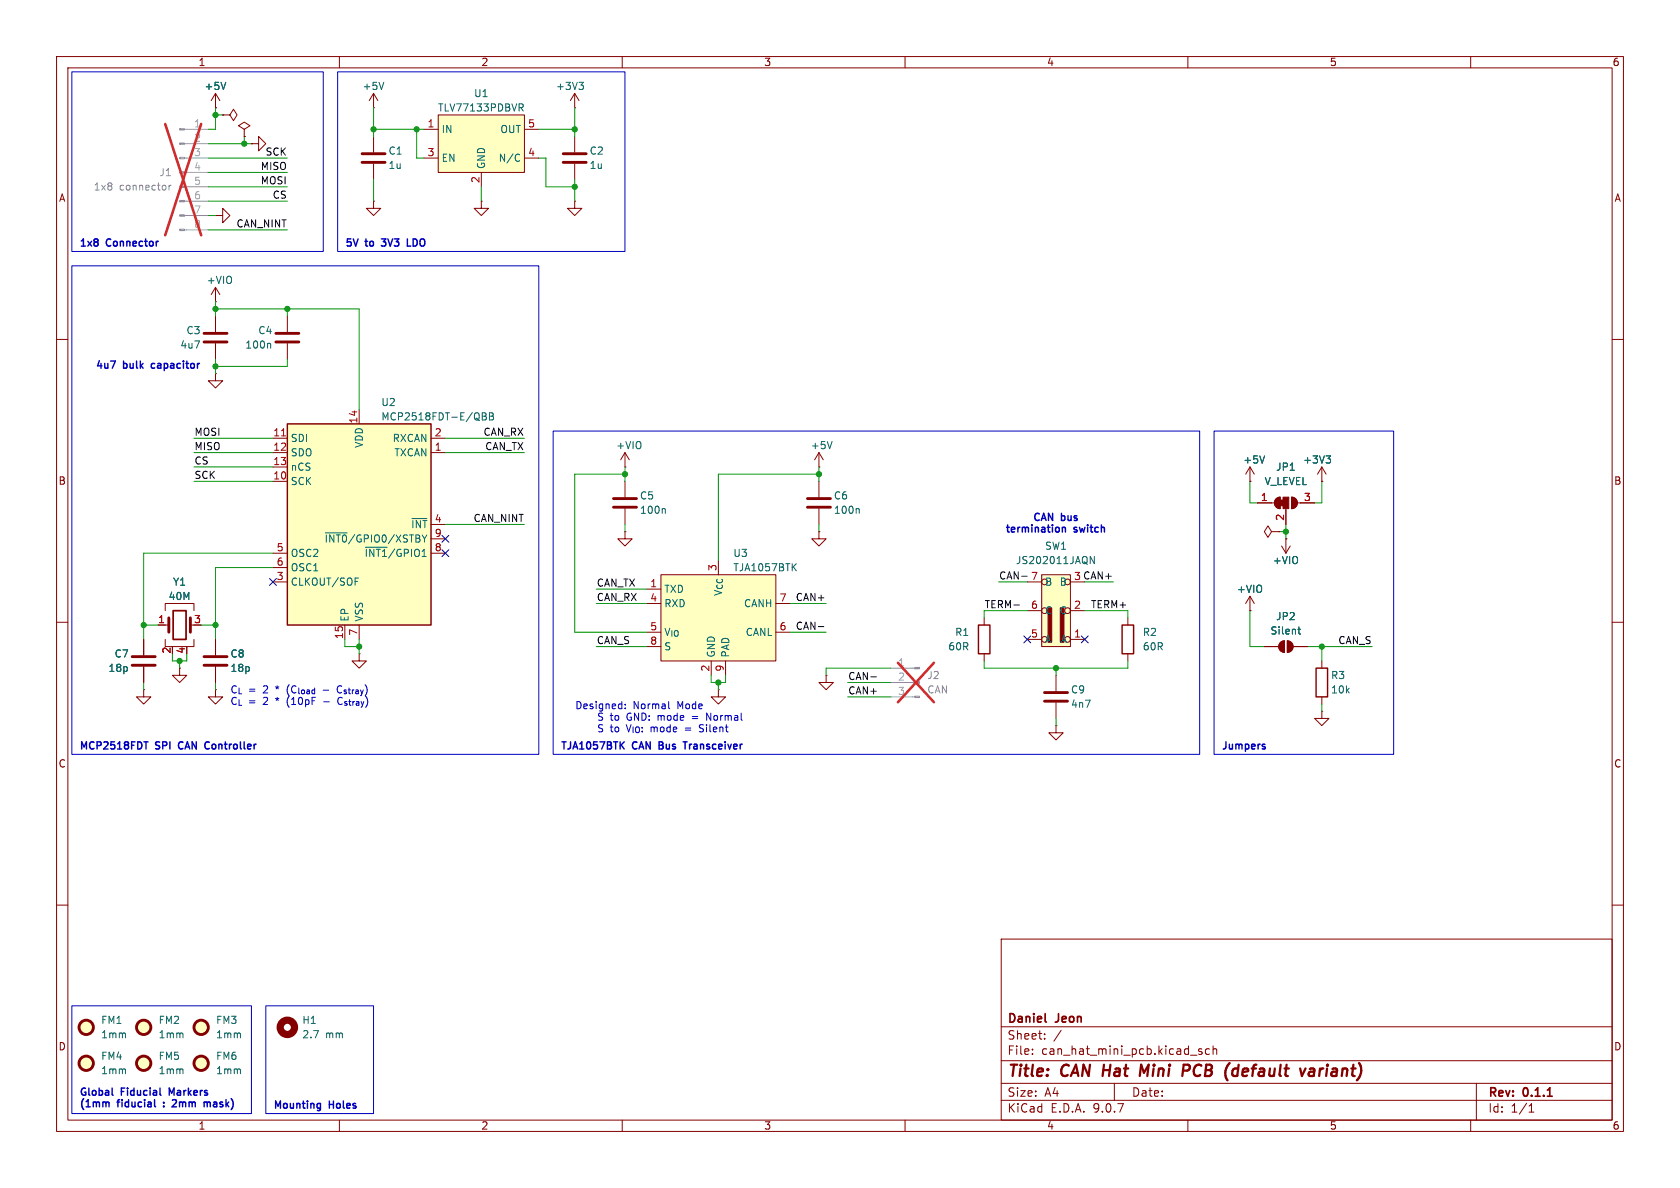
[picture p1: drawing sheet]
<svg xmlns="http://www.w3.org/2000/svg" width="297mm" height="210mm" viewBox="0 0 297 210" stroke-linecap="round" stroke-linejoin="round" font-family="sans-serif">
<g fill="none" stroke="#840000" stroke-width=".18">
<path d="M10 10h277v190h-277zM12 12h273v186h-273zM60 10v2M110 10v2M160 10v2M210 10v2M260 10v2M10 60h2M285 60h2M10 110h2M25.4 113v2.8M25.4 117.9v2.8"/>
<path d="M31.7 118.1v1.3h1.3l-1.3 1.3-1.2-1.3h1.2M31.7 118.1h.1M38.1 113v2.8M38.1 117.9v2.8M63.5 115.6v1.2h1.3l-1.3 1.3-1.3-1.3h1.3M63.5 115.6h.1M285 110h2M25.4 121.9v1.3h1.3l-1.3 1.3-1.3-1.3h1.3M25.4 121.9h.1M38.1 121.9v1.3h1.3l-1.3 1.3-1.3-1.3h1.3M38.1 121.9h.1M10 160h2"/>
<path d="M177 166h108v32h-108zM285 160h2M60 198v2M110 198v2M160 198v2M177 194.5h108M177 191.5h108M177 187.5h108M177 181.5h108M182.5 186.3v.1M182.5 185.5v.1M184.7 183.6v.1"/>
<path d="M184.7 182.8v.1M187.6 182.1l-1.3 2M197 191.5v3M210 198v2M210.5 186.5h1.1M212.5 185.5l-.4-.1-.2 .2 .1 .2 .5 .2v.3h-.6M213.8 185.5l-.4-.1-.3 .3v.4l.1 .2h.6M214.5 185.5l.2-.1 .3 .1 .1 .9M214.5 184.9v1.5M260 198v2M261 191.5v6.5M270.3 196.6h.9"/>
<path d="M270.3 195.5l.4-.4v1.5"/>
</g>
<path d="M184.8 180.6l.2 .1M273.6 193.8h.8" fill="none" stroke="#840000" stroke-width=".3"/>
<path d="M203.1 188.2l-.9 1.4-.5-1.4-.2 2M209.3 188.2l.9 .1a.58 .58 0 0 1-.3 1M218.3 188.9l.6 .1M218.7 190.1l-.5 .1M219 188.2l-.3 2M231.6 189l.2-.1 .5 .1v1.2M232.4 189.4h-.7a.4 .4 0 0 0-.4 .4 .4 .4 0 0 0 .3 .4l.7-.1M233.4 188.9l-.2 1.3" fill="none" stroke="#840000" stroke-width=".4"/>
<g fill="#ffffc2" stroke="#ffffc2" stroke-width=".18">
<circle cx="15.2" cy="181.6" r="1.27"/>
<circle cx="35.6" cy="181.6" r="1.27"/>
<circle cx="35.6" cy="188" r="1.27"/>
<circle cx="25.4" cy="181.6" r="1.27"/>
</g>
<g fill="none" stroke="#840000" stroke-width=".51">
<path d="M23.4 116.1h4M23.4 117.6h4M36.1 116.1h4M36.1 117.6h4"/>
<circle cx="15.2" cy="181.6" r="1.27"/>
<circle cx="25.4" cy="181.6" r="1.27"/>
<circle cx="35.6" cy="188" r="1.27"/>
<circle cx="35.6" cy="181.6" r="1.27"/>
</g>
<path d="M116.8 101.6h20.4v15.2h-20.4z" fill="#ffffc2"/>
<path d="M114.3 104.1h2.5M114.3 106.7h2.5M114.3 111.8h2.5M114.3 114.3h2.5M116.8 101.6h20.4v15.2h-20.4zM125.7 116.8v2.6M128.3 116.8v2.6M137.2 106.7h2.5M137.2 111.8h2.5" fill="none" stroke="#840000" stroke-width=".18"/>
<path d="M140.8 99.6l-.7 .8M140.2 100.2l.6 .7" fill="none" stroke="#006464" stroke-width=".18"/>
<circle cx="15.2" cy="188" r="1.27" fill="#ffffc2" stroke="#ffffc2" stroke-width=".18"/>
<circle cx="15.2" cy="188" r="1.27" fill="none" stroke="#840000" stroke-width=".51"/>
<circle cx="50.8" cy="181.6" r="1.27" fill="none" stroke="#840000" stroke-width="1.3"/>
<path d="M50.8 74.9h25.4v35.6h-25.4z" fill="#ffffc2"/>
<path d="M50.8 74.9h25.4v35.6h-25.4z" fill="none" stroke="#840000" stroke-width=".25"/>
<g fill="none" stroke="#840000" stroke-width=".18">
<path d="M101.6 19.1h.1M101.6 16.5v2.6M101.6 16.5l-.8 1.3M101.6 16.5l.8 1.3M101.6 24.1v2.8M101.6 29v2.8M48.3 77.5h2.5M63.5 72.4v2.5M76.2 77.5h2.5M48.3 97.8h2.5M48.3 80h2.5M48.3 82.6h2.5"/>
<path d="M48.3 85.1h2.5M76.2 95.3h2.5M76.2 97.8h2.5M76.2 80h2.5M76.2 92.7h2.5M27.9 110.5h1.9M29.2 108v-1.3h5.1v1.3M29.2 113v1.3h5.1v-1.3M33.7 110.5h.6M48.3 100.3h2.5M48.3 102.9h2.5M61 110.5v2.5"/>
<path d="M63.5 110.5v2.5"/>
</g>
<path d="M102.3 14.5h.8l-.4 .5M102.9 15l.2 .3v.3l-.2 .2M85.3 73h.4l.2 .2-.2 .4 .2 .1 .1 .3-.3 .2h-.4zM85.3 73.6h.4M86.5 73h.5l.2 .2-.2 .4 .2 .1 .1 .3-.3 .2h-.5zM86.5 73.6h.5M57.5 94.2h3.9M64.6 96.7h3.8M72.8 91.7h2.7M62.8 102.8h.4M62.8 102.2h.6" fill="none" stroke="#006464" stroke-width=".18"/>
<path d="M49.8 77.1h.7" fill="none" stroke="#a90000" stroke-width=".18"/>
<path d="M99.6 27.2h4M99.6 28.7h4M29.8 109.2v2.6M33.7 109.2v2.6" fill="none" stroke="#840000" stroke-width=".51"/>
<path d="M30.6 108h2.3v5h-2.3z" fill="none" stroke="#840000" stroke-width=".3"/>
<path d="M77.5 20.3h15.2v10.2h-15.2z" fill="#ffffc2"/>
<g fill="none" stroke="#840000" stroke-width=".18">
<path d="M66 19.1h.1M66 16.5v2.6M66 16.5l-.7 1.3M66 16.5l.8 1.3M66 35.6v1.2h1.3l-1.3 1.3-1.2-1.3h1.2M66 35.6h.1M66 24.1v2.8M66 29v2.8M74.9 22.9h2.6M74.9 27.9h2.6M77.5 20.3h15.2v10.2h-15.2zM85.1 35.6v1.2h1.3l-1.3 1.3-1.3-1.3h1.3"/>
<path d="M85.1 35.6h.1M85.1 30.5v2.5M92.7 22.9h2.5M92.7 27.9h2.5M101.6 35.6v1.2h1.3l-1.3 1.3-1.3-1.3h1.3M101.6 35.6h.1M233.7 125.7v1.3h1.2l-1.2 1.3-1.3-1.3h1.3M233.7 125.7h.1"/>
</g>
<path d="M67.9 14.5l-.5 1.3M91.8 18.4h.5l.2 .2-.1 .4h-.6M92.1 19l.4 .6M91.6 27.2l.3 .2M91.9 28.4l-.3 .1" fill="none" stroke="#006464" stroke-width=".18"/>
<path d="M64 27.2h4.1M64 28.7h4.1" fill="none" stroke="#840000" stroke-width=".51"/>
<path d="M184.1 101.6h5.1v12.7h-5.1z" fill="#ffffc2"/>
<g fill="none" stroke="#840000" stroke-width=".18">
<path d="M38.1 19.1h.1M38.1 16.5v2.6M38.1 16.5l-.8 1.3M38.1 16.5l.8 1.3M38.1 38.1h1.3v-1.3l1.2 1.3-1.2 1.3v-1.3M38.1 38.1h.1M39.4 20.3h1.2l.7-1 .6 1-.6 1-.7-1M39.4 20.3h.1M43.2 22.9l1-.7-1-.6-1 .6 1 .7v1.2M43.2 24.1h.1M44.4 25.4h1.3v-1.3l1.3 1.3-1.3 1.3v-1.3M44.4 25.4h.1"/>
<path d="M38.1 53.3h.1M38.1 50.8v2.5M38.1 55.9v2.8M38.1 50.8l-.8 1.3M38.1 50.8l.8 1.3M50.8 55.9v2.8M38.1 66v1.3h-1.3l1.3 1.3 1.3-1.3h-1.3M38.1 66h.1M38.1 60.7v2.8M50.8 60.7v2.8M110.5 82.6h.1M110.5 94v1.3h1.3l-1.3 1.2-1.3-1.2h1.3"/>
<path d="M110.5 94h.1M110.5 80l-.8 1.3M110.5 80l.8 1.3M110.5 80v2.6M110.5 85.1v2.8M110.5 89.9v2.8M144.8 82.6h.1M144.8 94v1.3h1.2l-1.2 1.2-1.3-1.2h1.3M144.8 94h.1M144.8 80l-.8 1.3M144.8 80l.7 1.3M144.8 80v2.6"/>
<path d="M144.8 85.1v2.8M144.8 89.9v2.8M221 85.1h.1M221 82.6l-.8 1.2M221 82.6l.7 1.2M221 82.6v2.5M222.2 88.9h3.1M224.8 94l-.6-1-.7 1 .7 1 .6-1h1.3M225.6 88.2l.7-.3v2a1.02 1.02 0 0 1-.9-.6 1.02 1.02 0 0 1 .2-1.1zM226.1 94h.1M226.6 96.5l.7 1.3M227.3 95.3h.1"/>
<path d="M227.3 89.9v2.8M227.3 95.3v2.5M228.1 96.5l-.8 1.3M228.3 87.9a1.02 1.02 0 0 1 1.1 1 1.02 1.02 0 0 1-1.1 1zM229.4 88.9h3M233.7 85.1h.1M233.7 82.6v2.5M233.7 82.6l-.8 1.2M233.7 82.6l.7 1.2M25.4 113v2.8M25.4 117.9v2.8M27.9 110.5h1.3"/>
<path d="M38.1 113v2.8M38.1 117.9v2.8M146 119.4v1.3h1.3l-1.3 1.2-1.2-1.2h1.2M146 119.4h.1M174 109.2v1.3M174 115.6v1.2M181.6 113h2.5M181.6 108h2.5M181.6 102.9h2.5M184.1 101.6h5.1v12.7h-5.1zM186.7 119.4v2.8M189.2 113h2.6"/>
<path d="M189.2 108h2.6M189.2 102.9h2.6M199.4 109.2v1.3M199.4 115.6v1.2M221 108h.1M221 105.4v2.6M221 105.4l-.8 1.3M221 105.4l.7 1.3M223.5 114.3h2.6M226.4 113.6l.7-.3v2a1.02 1.02 0 0 1-1-.6 1.02 1.02 0 0 1 .3-1.1zM227.6 113.3a1.02 1.02 0 0 1 1 1 1.02 1.02 0 0 1-1 1zM228.6 114.3h2.5"/>
<path d="M233.7 116.8v1.3M127 121.9v1.3h1.3l-1.3 1.3-1.3-1.3h1.3M127 121.9h.1M186.7 128.3v1.2h1.3l-1.3 1.3-1.3-1.3h1.3M186.7 128.3h.1M186.7 124.2v2.8M233.7 123.2v1.3"/>
<circle cx="184.7" cy="102.9" r=".51"/>
<circle cx="188.7" cy="113" r=".51"/>
<circle cx="188.7" cy="102.9" r=".51"/>
<circle cx="188.7" cy="108" r=".51"/>
</g>
<g fill="#840000" stroke="#840000" stroke-width=".18">
<path d="M187.5 107.4h.6v6.1h-.6z"/>
<path d="M185.3 107.4h.6v6.1h-.6z"/>
<path d="M226.3 88.4h.5v1h-.5z"/>
<path d="M225.6 88.2l.7-.3v2a1.02 1.02 0 0 1-.9-.6 1.02 1.02 0 0 1 .2-1.1z"/>
<path d="M226.8 87.9h1v2h-1z"/>
<path d="M228.3 87.9a1.02 1.02 0 0 1 1.1 1 1.02 1.02 0 0 1-1.1 1z"/>
<path d="M226.4 113.6l.7-.3v2a1.02 1.02 0 0 1-1-.6 1.02 1.02 0 0 1 .3-1.1z"/>
<path d="M227.6 113.3a1.02 1.02 0 0 1 1 1 1.02 1.02 0 0 1-1 1z"/>
</g>
<path d="M39.9 14.5l-.4 1.3M47.7 60.7l.1 .2v.6M147.1 78l-.4 1.3M117.4 89.9l.2 .2v.6M151.7 89.9l.2 .2v.6M193.5 98.4v1.2l-.8-1.2v1.2M223.6 80.6l-.5 1.3M234.4 80.6h.8l-.4 .5M235 81.1l.2 .2v.3l-.2 .3M229.4 111.2h.5M229.6 110.8v1.1l.3 .2" fill="none" stroke="#006464" stroke-width=".18"/>
<g fill="#9c9b98" stroke="#9c9b98" stroke-width=".18">
<path d="M161.7 118h.9v.2h-.9z"/>
<path d="M161.7 120.5h.9v.3h-.9z"/>
<path d="M161.7 123.1h.9v.2h-.9z"/>
<path d="M31.7 22.7h.9v.3h-.9z"/>
<path d="M31.7 25.3h.9v.2h-.9z"/>
<path d="M31.7 27.8h.9v.3h-.9z"/>
<path d="M31.7 30.4h.9v.2h-.9z"/>
<path d="M31.7 32.9h.9v.2h-.9z"/>
<path d="M31.7 35.4h.9v.3h-.9z"/>
<path d="M31.7 38h.9v.2h-.9z"/>
<path d="M31.7 40.5h.9v.3h-.9z"/>
</g>
<path d="M32.6 22.9h4.2M32.6 25.4h4.2M32.6 27.9h4.2M32.6 30.5h4.2M32.6 33h4.2M32.6 35.6h4.2M32.6 38.1h4.2M32.6 40.6h4.2M157.5 118.1h4.2M157.5 120.7h4.2M157.5 123.2h4.2" fill="none" stroke="#9c9b98" stroke-width=".18"/>
<path d="M29.2 21.9l6.4 19.7M35.6 21.9l-6.4 19.7M158.7 117.2l6.4 6.9M165.1 117.2l-6.4 6.9" fill="none" stroke="#e12e31" stroke-width=".46"/>
<path d="M173 110.5h2v5.1h-2zM198.4 110.5h2v5.1h-2zM232.7 118.1h2v5.1h-2z" fill="none" stroke="#840000" stroke-width=".25"/>
<circle cx="25.4" cy="188" r="1.27" fill="#ffffc2" stroke="#ffffc2" stroke-width=".18"/>
<g fill="none" stroke="#840000" stroke-width=".51">
<path d="M36.1 58.9h4M48.8 58.9h4M36.1 60.5h4M48.8 60.5h4M108.5 88.1h4M108.5 89.7h4M142.7 88.1h4.1M142.7 89.7h4.1M184.7 122.4h4M184.7 124h4"/>
<circle cx="25.4" cy="188" r="1.27"/>
</g>
<path d="M29.9 32.8v.8M30.2 32.8l-.3 .2" fill="none" stroke="#939391" stroke-width=".18"/>
<path d="M144.7 110.8h.9M154 119.7h.9M179.2 107h1M180.6 101.9h1" fill="none" stroke="#0f0f0f" stroke-width=".18"/>
<g fill="none" stroke="#009600" stroke-width=".18">
<path d="M38.1 19.1v3.8h-1.3M66 19.1v5M101.6 19.1v5M36.8 30.5h14M36.8 33h14M36.8 38.1h1.3M36.8 27.9h14M36.8 25.4h7.6M36.8 35.6h14M38.1 20.3h1.3M43.2 24.1v1.3M66 22.9h8.9"/>
<path d="M66 31.8v3.8M73.7 22.9v5h1.2M85.1 33v2.6M95.2 22.9h6.4M95.2 27.9h1.3v5.1h5.1M101.6 31.8v3.8M36.8 40.6h14M38.1 54.6h25.4v17.8M38.1 53.3v2.6M50.8 54.6v1.3M34.3 77.5h14M38.1 63.5v2.5"/>
<path d="M50.8 63.5v1.3h-12.7M78.7 77.5h14M34.3 82.6h14M34.3 85.1h14M34.3 80h14M48.3 97.8h-22.9v15.2M78.7 80h14M78.7 92.7h14M110.5 83.8h-8.9v28h12.7M110.5 82.6v2.5M110.5 92.7v1.3M144.8 82.6v2.5"/>
<path d="M144.8 92.7v1.3M144.8 83.8h-17.8v15.3M221 85.1v3.8h1.2M226.1 94h1.2M227.3 92.7v2.6M233.7 85.1v3.8h-1.3M25.4 110.5h2.5M30.5 115.6v1.2h2.5v-1.2M31.7 116.8v1.3M35.6 110.5h2.5M48.3 100.3h-10.2v12.7M61 113v1.3h2.5"/>
<path d="M63.5 113v2.6M105.4 114.3h8.9M105.4 106.7h8.9M105.4 104.1h8.9M125.7 119.4v1.3h2.6v-1.3M139.7 111.8h6.3M139.7 106.7h6.3M157.5 118.1h-11.5v1.3M174 116.8v1.3h25.4v-1.3M176.5 102.9h5.1M181.6 108h-7.6v1.2M186.7 118.1v1.3"/>
<path d="M191.8 108h7.6v1.2M191.8 102.9h5M221 108v6.3h2.5M231.1 114.3h11.5M233.7 114.3v2.5M25.4 120.7v1.2M38.1 120.7v1.2M127 120.7v1.2M149.9 120.7h7.6M149.9 123.2h7.6M186.7 127v1.3M233.7 124.5v1.2"/>
</g>
<path d="M78.1 97.2l1.2 1.2M78.1 94.6l1.2 1.3M79.3 97.2l-1.2 1.2M79.3 94.6l-1.2 1.3M47.7 102.3l1.2 1.2M48.9 102.3l-1.2 1.2M181 112.4l1.2 1.2M182.2 112.4l-1.2 1.2M191.2 112.4l1.2 1.2M192.4 112.4l-1.2 1.2" fill="none" stroke="#000084" stroke-width=".18"/>
<g fill="none" stroke="#0000c2" stroke-width=".25">
<path d="M67.4 42.2h.8M67.4 43.4l.2 .1M72 42.2v1.3h.6M19.5 63.8h.9l-.5 1.3M187.8 93.2v.9M187.8 93.3l.2-.1 .3 .1 .1 .8M25.4 131.1h.8M31.7 131.3l-.1 .4 .1 .5M36.5 132.3h.4M36.5 131.2h.4M116.5 131.7h.4M116.9 131.1h-.4v1.3h.5"/>
<path d="M120.8 131.1h.7M121.1 131.1v1.3M19.1 194.8l.2 .2v.7M19.9 193.6h.1M29 195.5v.2M29 194.9v.1M30.3 193.2l-.4-.9v1.3M31.1 194.9l-.7 .8h.8M36.2 194.9l.3-.1 .1 .2M36.6 195l.2-.2 .4 .2M36.6 195v.7"/>
</g>
<g fill="none" stroke="#0000c2" stroke-width=".18">
<path d="M12.7 12.7h44.4v31.8h-44.4zM59.7 12.7h50.8v31.8h-50.8zM12.7 47h82.5v86.4h-82.5zM97.8 76.2h114.3v57.2h-114.3zM214.6 76.2h31.8v57.2h-31.8zM57.2 124.1h1M60.1 123.3a.66 .66 0 0 0-.4 .7 .66 .66 0 0 0 .6 .5M60.2 121.2a.64 .64 0 0 0-.6 .7 .64 .64 0 0 0 .6 .6M105.8 127.3h.2M105.8 129.3l.2 .1M105.9 128.2v.4M110.5 125.2v.1"/>
<path d="M110.5 124.5v.1M110.7 128.1l.4 1.3 .5-1.3M111.4 126.1a.64 .64 0 0 0-.6 .6 .64 .64 0 0 0 .6 .6M116.7 126.5l.2 .2M116.9 126.7v.6M117.1 126.5l-.2 .2M118.2 124v1.1l.2 .2M121.2 128.7h.9M121.2 129.1h.9M122.4 126.7h1M122.4 127h1M123.9 128.7l.3 .1 .2 .3-.3 .3h-.3"/>
<path d="M124.4 128.2l-.5-.1-.3 .4M125.7 126.1v1.2l-.8-1.2v1.2M12.7 177.8h31.7v19.1h-31.7zM47 177.8h19v19.1h-19z"/>
</g>
<g fill="#009600" stroke="#009600" stroke-width=".18">
<circle cx="144.8" cy="83.8" r=".46"/>
<circle cx="110.5" cy="83.8" r=".46"/>
<circle cx="127" cy="120.7" r=".46"/>
<circle cx="66" cy="22.9" r=".46"/>
<circle cx="101.6" cy="22.9" r=".46"/>
<circle cx="73.7" cy="22.9" r=".46"/>
<circle cx="101.6" cy="33" r=".46"/>
<circle cx="38.1" cy="110.5" r=".46"/>
<circle cx="63.5" cy="114.3" r=".46"/>
<circle cx="25.4" cy="110.5" r=".46"/>
<circle cx="31.7" cy="116.8" r=".46"/>
<circle cx="43.2" cy="25.4" r=".46"/>
<circle cx="38.1" cy="20.3" r=".46"/>
<circle cx="38.1" cy="54.6" r=".46"/>
<circle cx="50.8" cy="54.6" r=".46"/>
<circle cx="38.1" cy="64.8" r=".46"/>
<circle cx="227.3" cy="94" r=".46"/>
<circle cx="233.7" cy="114.3" r=".46"/>
<circle cx="186.7" cy="118.1" r=".46"/>
</g>
<g font-size="2.8" fill="#840000">
<text x="178" y="190.9">Title:</text>
<text x="187.7" y="190.9">CAN Hat</text>
<text x="203.2" y="190.9">Mini</text>
<text x="211.5" y="190.9">PCB</text>
<text x="219.8" y="190.9">(default</text>
<text x="233.9" y="190.9">variant)</text>
</g>
<g font-size="2.1" fill="#840000">
<text x="178" y="184">Sheet:</text>
<text x="178" y="181.2">Daniel</text>
<text x="186.7" y="181.2">Jeon</text>
<text x="178" y="186.7">File:</text>
<text x="184.1" y="186.7">can_hat_mini_pcb.kicad_sch</text>
<text x="178" y="196.9">KiCad</text>
<text x="178" y="194.1">Size:</text>
<text x="184.7" y="194.1">A4</text>
<text x="185.7" y="196.9">E.D.A.</text>
<text x="193.3" y="196.9">9.0.7</text>
<text x="200" y="194.1">Date:</text>
<text x="263" y="194.3">Rev:</text>
<text x="263" y="196.9">Id:</text>
<text x="267.1" y="196.9">1/1</text>
<text x="269.4" y="194.3">0.1.1</text>
</g>
<g font-size="1.8" fill="#840000">
<text x="35" y="11.9">1</text>
<text x="85" y="11.9">2</text>
<text x="135" y="11.9">3</text>
<text x="185" y="11.9">4</text>
<text x="235" y="11.9">5</text>
<text x="285" y="11.9">6</text>
<text x="10.3" y="35.9">A</text>
<text x="285.3" y="35.9">A</text>
<text x="10.3" y="85.9">B</text>
<text x="285.3" y="85.9">B</text>
<text x="10.3" y="135.9">C</text>
<text x="285.3" y="135.9">C</text>
<text x="10.3" y="185.9">D</text>
<text x="285.3" y="185.9">D</text>
<text x="35" y="199.9">1</text>
<text x="85" y="199.9">2</text>
<text x="135" y="199.9">3</text>
<text x="185" y="199.9">4</text>
<text x="235" y="199.9">5</text>
<text x="285" y="199.9">6</text>
</g>
<g font-size="1.8" fill="#006464">
<text x="36.1" y="16.1">+5V</text>
<text x="64" y="16.1">+5V</text>
<text x="83.7" y="17.4">U1</text>
<text x="98.2" y="16.1">+3V3</text>
<text x="77.3" y="19.9">TLV77133PDBVR</text>
<text x="78" y="23.7">IN</text>
<text x="88.4" y="23.7">OUT</text>
<text x="68.6" y="27.5">C1</text>
<text x="78" y="28.8">EN</text>
<text x="86" y="30" transform="rotate(-90 86 30)">GND</text>
<text x="88.1" y="28.8">N/C</text>
<text x="104.1" y="27.5">C2</text>
<text x="68.6" y="30.1">1u</text>
<text x="104.1" y="30.1">1u</text>
<text x="36.5" y="50.4">+VIO</text>
<text x="32.9" y="59.3">C3</text>
<text x="45.6" y="59.3">C4</text>
<text x="31.8" y="61.8">4u7</text>
<text x="43.3" y="61.8">100n</text>
<text x="67.3" y="72">U2</text>
<text x="67.3" y="74.5">MCP2518FDT-E/QBB</text>
<text x="51.3" y="78.3">SDI</text>
<text x="51.3" y="80.9">SDO</text>
<text x="51.3" y="83.4">nCS</text>
<text x="64.4" y="79.3" transform="rotate(-90 64.4 79.3)">VDD</text>
<text x="69.3" y="78.3">RXCAN</text>
<text x="69.6" y="80.9">TXCAN</text>
<text x="108.9" y="79.6">+VIO</text>
<text x="143.3" y="79.6">+5V</text>
<text x="219.7" y="82.1">+5V</text>
<text x="225.5" y="83.4">JP1</text>
<text x="230.3" y="82.1">+3V3</text>
<text x="51.3" y="86">SCK</text>
<text x="113" y="88.5">C5</text>
<text x="147.3" y="88.5">C6</text>
<text x="223.5" y="86">V_LEVEL</text>
<text x="72.6" y="93.6">~{INT}</text>
<text x="113" y="91">100n</text>
<text x="147.3" y="91">100n</text>
<text x="51.3" y="98.7">OSC2</text>
<text x="51.3" y="101.2">OSC1</text>
<text x="57.3" y="96.1">~{INT0}/GPIO0/XSTBY</text>
<text x="64.4" y="98.7">~{INT1}/GPIO1</text>
<text x="129.5" y="98.7">U3</text>
<text x="129.5" y="101.2">TJA1057BTK</text>
<text x="179.5" y="99.9">JS202011JAQN</text>
<text x="184.7" y="97.4">SW1</text>
<text x="224.9" y="99.9">+VIO</text>
<text x="29.7" y="106.3">40M</text>
<text x="30.5" y="103.7">Y1</text>
<text x="51.3" y="103.7">CLKOUT/SOF</text>
<text x="117.3" y="105">TXD</text>
<text x="117.3" y="107.5">RXD</text>
<text x="127.9" y="105.5" transform="rotate(-90 127.9 105.5)">V_{CC}</text>
<text x="131.4" y="107.5">CANH</text>
<text x="184.7" y="103.7">B</text>
<text x="187.2" y="103.7">B</text>
<text x="218.6" y="105">+VIO</text>
<text x="61.8" y="110" transform="rotate(-90 61.8 110)">EP</text>
<text x="64.4" y="110" transform="rotate(-90 64.4 110)">VSS</text>
<text x="117.3" y="112.6">V_{IO}</text>
<text x="131.7" y="112.6">CANL</text>
<text x="168.8" y="112.6">R1</text>
<text x="184.7" y="113.9">A</text>
<text x="184.7" y="108.8">C</text>
<text x="187.2" y="108.8">C</text>
<text x="187.4" y="113.9">A</text>
<text x="201.9" y="112.6">R2</text>
<text x="224.5" y="112.4">Silent</text>
<text x="225.5" y="109.8">JP2</text>
<text x="19.1" y="119">18p</text>
<text x="20.2" y="116.4">C7</text>
<text x="40.6" y="116.4">C8</text>
<text x="40.6" y="119">18p</text>
<text x="117.3" y="115.2">S</text>
<text x="126.6" y="116.3" transform="rotate(-90 126.6 116.3)">GND</text>
<text x="129.1" y="116.3" transform="rotate(-90 129.1 116.3)">PAD</text>
<text x="167.5" y="115.2">60R</text>
<text x="201.9" y="115.2">60R</text>
<text x="189.2" y="122.8">C9</text>
<text x="189.2" y="125.3">4n7</text>
<text x="235.2" y="120.2">R3</text>
<text x="235.2" y="122.8">10k</text>
<text x="17.8" y="181.2">FM1</text>
<text x="17.8" y="183.7">1mm</text>
<text x="27.9" y="181.2">FM2</text>
<text x="27.9" y="183.7">1mm</text>
<text x="38.1" y="181.2">FM3</text>
<text x="38.1" y="183.7">1mm</text>
<text x="53.3" y="181.2">H1</text>
<text x="53.3" y="183.7">2.7</text>
<text x="57.5" y="183.7">mm</text>
<text x="17.8" y="187.6">FM4</text>
<text x="17.8" y="190.1">1mm</text>
<text x="27.9" y="187.6">FM5</text>
<text x="27.9" y="190.1">1mm</text>
<text x="38.1" y="187.6">FM6</text>
<text x="38.1" y="190.1">1mm</text>
</g>
<g font-size="1.8" fill="#a5a4a2">
<text x="34.2" y="22.6">1</text>
<text x="34.2" y="25.1">2</text>
<text x="34.2" y="27.7">3</text>
<text x="34.2" y="30.2">4</text>
<text x="34.2" y="32.8">5</text>
<text x="34.2" y="35.3">6</text>
<text x="34.2" y="37.8">7</text>
<text x="34.2" y="40.4">8</text>
<text x="158.7" y="117.9">1</text>
<text x="158.7" y="120.4">2</text>
<text x="158.7" y="122.9">3</text>
</g>
<g font-size="1.8" fill="#a90000">
<text x="75.5" y="22.6">1</text>
<text x="93.3" y="22.6">5</text>
<text x="75.5" y="27.7">3</text>
<text x="93.3" y="27.7">4</text>
<text x="84.8" y="32.5" transform="rotate(-90 84.8 32.5)">2</text>
<text x="48.2" y="77.2">11</text>
<text x="63.2" y="75" transform="rotate(-90 63.2 75)">14</text>
<text x="76.8" y="77.2">2</text>
<text x="48.2" y="79.8">12</text>
<text x="48.2" y="82.3">13</text>
<text x="76.8" y="79.8">1</text>
<text x="48.2" y="84.8">10</text>
<text x="222.8" y="88.6">1</text>
<text x="230.4" y="88.6">3</text>
<text x="76.8" y="95">9</text>
<text x="76.8" y="92.5">4</text>
<text x="227.1" y="92.1" transform="rotate(-90 227.1 92.1)">2</text>
<text x="48.8" y="97.5">5</text>
<text x="48.8" y="100.1">6</text>
<text x="76.8" y="97.5">8</text>
<text x="126.7" y="101" transform="rotate(-90 126.7 101)">3</text>
<text x="48.8" y="102.6">3</text>
<text x="114.9" y="103.9">1</text>
<text x="114.9" y="106.4">4</text>
<text x="137.7" y="106.4">7</text>
<text x="182.2" y="107.7">6</text>
<text x="182.2" y="102.6">7</text>
<text x="189.8" y="107.7">2</text>
<text x="27.9" y="110.2">1</text>
<text x="34.2" y="110.2">3</text>
<text x="60.7" y="113.1" transform="rotate(-90 60.7 113.1)">15</text>
<text x="63.2" y="112.5" transform="rotate(-90 63.2 112.5)">7</text>
<text x="114.9" y="111.5">5</text>
<text x="137.7" y="111.5">6</text>
<text x="182.2" y="112.8">5</text>
<text x="189.8" y="112.8">1</text>
<text x="30.2" y="115.6" transform="rotate(-90 30.2 115.6)">2</text>
<text x="32.8" y="115.6" transform="rotate(-90 32.8 115.6)">4</text>
<text x="114.9" y="114">8</text>
<text x="125.5" y="118.8" transform="rotate(-90 125.5 118.8)">2</text>
<text x="128" y="118.8" transform="rotate(-90 128 118.8)">9</text>
</g>
<g font-size="1.8" fill="#0f0f0f">
<text x="46.8" y="27.6">SCK</text>
<text x="46" y="30.1">MISO</text>
<text x="46" y="32.7">MOSI</text>
<text x="48.1" y="35.2">CS</text>
<text x="41.7" y="40.3">CAN_NINT</text>
<text x="34.3" y="77.1">MOSI</text>
<text x="85.4" y="77.1">CAN_RX</text>
<text x="34.3" y="79.7">MISO</text>
<text x="34.3" y="82.2">CS</text>
<text x="85.7" y="79.7">CAN_TX</text>
<text x="34.3" y="84.7">SCK</text>
<text x="83.6" y="92.4">CAN_NINT</text>
<text x="105.4" y="103.8">CAN_TX</text>
<text x="105.4" y="106.3">CAN_RX</text>
<text x="140.6" y="106.3">CAN+</text>
<text x="174" y="107.6">TERM-</text>
<text x="176.5" y="102.5">CAN-</text>
<text x="189.8" y="102.6">3 CAN+</text>
<text x="192.8" y="107.6">TERM+</text>
<text x="105.4" y="114">CAN_S</text>
<text x="140.6" y="111.4">CAN-</text>
<text x="236.5" y="114">CAN_S</text>
<text x="149.9" y="120.3">CAN-</text>
<text x="149.9" y="122.8">CAN+</text>
</g>
<g font-size="1.8" fill="#939391">
<text x="16.5" y="33.9">1x8</text>
<text x="21.1" y="33.9">connector</text>
<text x="28.1" y="31.3">J1</text>
<text x="163.8" y="120.2">J2</text>
<text x="163.8" y="122.8">CAN</text>
</g>
<g font-size="1.8" fill="#0000c2">
<text x="14" y="43.9">1x8</text>
<text x="18.9" y="43.9">Connector</text>
<text x="61" y="43.9">5V</text>
<text x="64.7" y="43.9">to</text>
<text x="68.1" y="43.9">3V3</text>
<text x="73.1" y="43.9">LDO</text>
<text x="16.7" y="65.5">4u7</text>
<text x="21.7" y="65.5">bulk</text>
<text x="27.2" y="65.5">capacitor</text>
<text x="177.6" y="94.5">termination</text>
<text x="182.4" y="92.5">CAN</text>
<text x="187.6" y="92.5">bus</text>
<text x="189.9" y="94.5">switch</text>
<text x="40.6" y="122.8">C_{L}</text>
<text x="40.6" y="124.8">C_{L}</text>
<text x="43.9" y="122.8">=</text>
<text x="43.9" y="124.8">=</text>
<text x="46.7" y="122.8">2</text>
<text x="46.7" y="124.8">2</text>
<text x="49.1" y="122.8">*</text>
<text x="49.1" y="124.8">*</text>
<text x="51.2" y="122.8">(C_{load}-</text>
<text x="51.2" y="124.8">(10pF</text>
<text x="60.6" y="122.8">C_{stray})</text>
<text x="60.7" y="124.8">C_{stray})</text>
<text x="101.6" y="125.6">Designed:</text>
<text x="111.9" y="125.6">Normal</text>
<text x="119.9" y="125.6">Mode</text>
<text x="106.4" y="127.6">S to</text>
<text x="106.4" y="129.7">S to</text>
<text x="111.8" y="127.6">GND:</text>
<text x="111.8" y="129.7">V_{IO}:</text>
<text x="116.3" y="129.7">mode</text>
<text x="117.5" y="127.6">mode</text>
<text x="122.5" y="129.7">=</text>
<text x="125.3" y="129.7">Silent</text>
<text x="126.5" y="127.6">Normal</text>
<text x="14" y="132.8">MCP2518FDT</text>
<text x="27.6" y="132.8">SPI</text>
<text x="32.2" y="132.8">CAN</text>
<text x="37.3" y="132.8">Controller</text>
<text x="99.1" y="132.8">TJA1057BTK</text>
<text x="111.9" y="132.8">CAN</text>
<text x="117.1" y="132.8">Bus</text>
<text x="122" y="132.8">Transceiver</text>
<text x="215.9" y="132.8">Jumpers</text>
<text x="14" y="194.1">Global</text>
<text x="14" y="196.1">(1mm</text>
<text x="20.9" y="196.1">fiducial</text>
<text x="21.5" y="194.1">Fiducial</text>
<text x="30.5" y="194.1">Markers</text>
<text x="31.6" y="196.1">2mm</text>
<text x="37.7" y="196.1">mask)</text>
<text x="48.3" y="196.3">Mounting</text>
<text x="58.3" y="196.3">Holes</text>
</g>
</svg>
